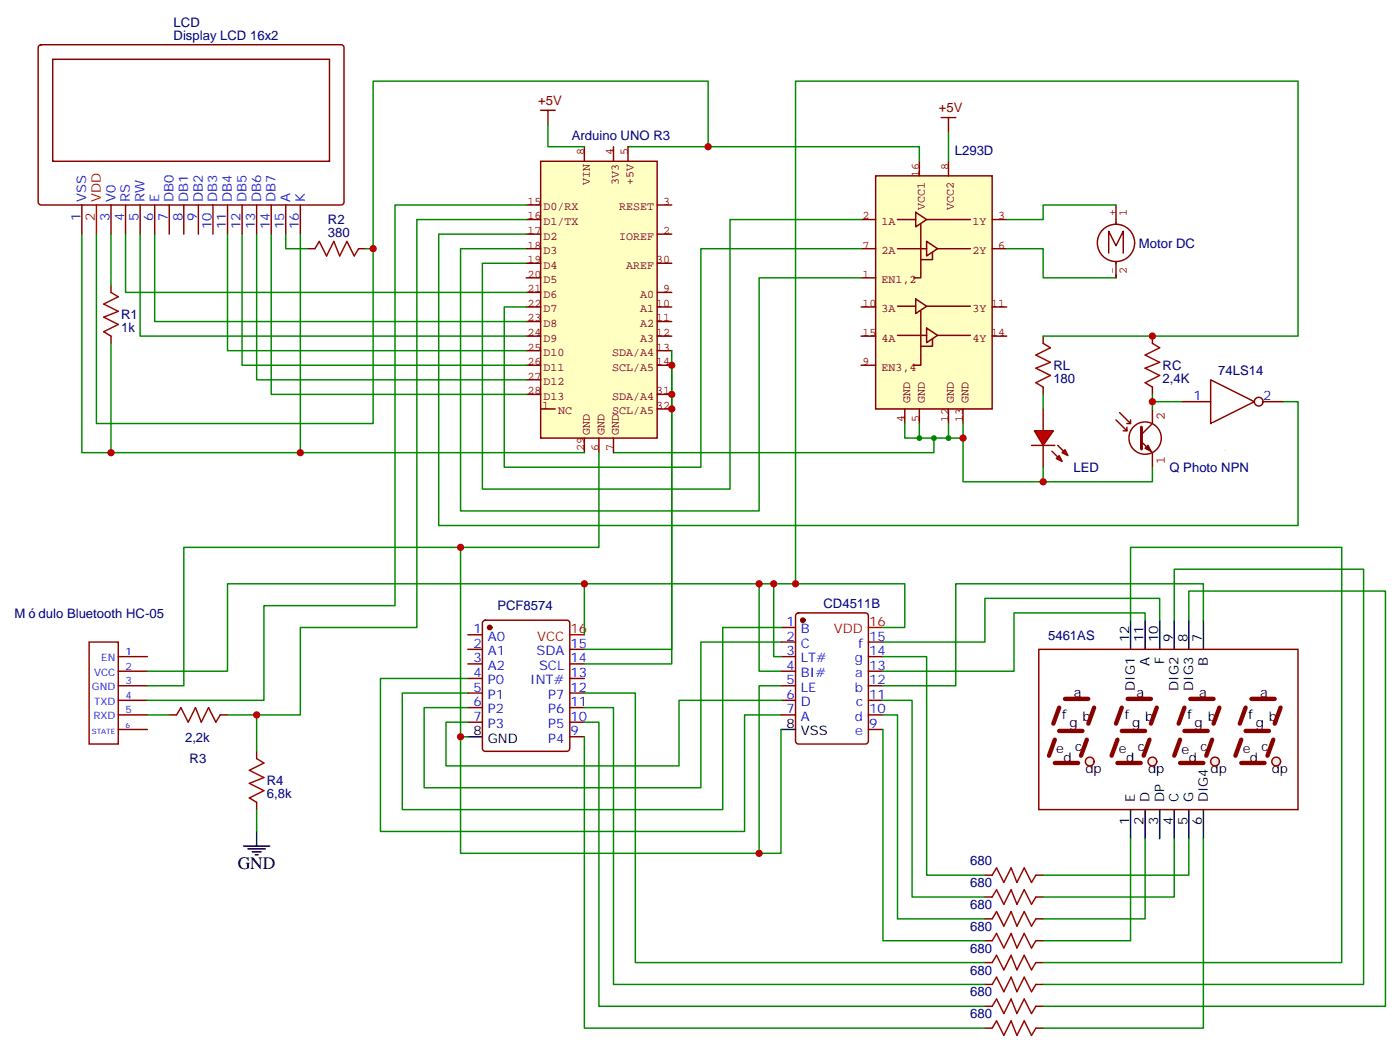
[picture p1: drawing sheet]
<svg xmlns="http://www.w3.org/2000/svg" width="339mm" height="254mm" viewBox="0 0 339 254" stroke-linecap="round" stroke-linejoin="round" font-family="sans-serif">
<g fill="#850000" stroke="#850000" stroke-width=".35">
<circle cx="223" cy="83.9" r=".35"/>
<circle cx="223" cy="62.9" r=".35"/>
</g>
<path d="M212.1 42.6h28.2v56.4h-28.2z" fill="#ffffc2" stroke="#850000" stroke-width=".35"/>
<g fill="none" stroke="#850000" stroke-width=".35">
<path d="M222.7 39.1v3.5M228 28.5h3.5M229.7 28.5v3.5M229.7 39.1v3.5M208.6 53.2h3.5M217.4 53.2h4.4M221.8 51.4l2.6 1.8-2.6 1.7zM223 54.2v13.1h-1.7M224.4 58.5l2.7 1.7-2.7 1.8zM224.4 53.2h10.6M240.3 53.2h3.5M270.3 49.6v4.7"/>
<path d="M208.6 67.3h3.5M208.6 74.3h3.5M208.6 60.2h3.5M217.4 60.2h7M217.4 74.2h4.4M221.8 72.4l2.6 1.8-2.6 1.7zM223 75.2v13.2h-1.7M224.4 79.4l2.7 1.8-2.7 1.8zM224.4 74.2h10.6M225.8 61.1v1.8h-2.8M227.1 60.2h7.9M240.3 74.3h3.5"/>
<path d="M240.3 60.2h3.5M268.5 61.3v-5.3l1.8 3.5 1.8-3.5v5.3M270.3 63.3v4M208.6 81.4h3.5M208.6 88.4h3.5M217.4 81.2h7M219.1 99v3.6M222.7 99v3.6M225.8 82.1v1.8h-2.8M227.1 81.2h7.9M229.7 99v3.6M233.3 99v3.6"/>
<path d="M240.3 81.4h3.5"/>
<circle cx="270.3" cy="58.8" r="4.5"/>
</g>
<g fill="none" stroke="#008500" stroke-width=".35">
<path d="M152.1 35.5h70.6v3.6M229.7 32v7.1M208.6 53.2h-31.8v65.2h-60v-54.7h10.6M270.3 49.6h-17.6v3.6h-8.9M127.4 60.2h-15.9v63.5h72.4v-56.4h24.7M208.6 60.2h-38.8v52.9h-47.7v-38.8h5.3M243.8 60.2h8.9v7.1h17.6M219.1 102.6v3.5h3.6M222.7 102.6v3.5M222.7 106.1h7M226.2 106.1v3.5h-77.6M229.7 102.6v3.5"/>
<path d="M233.3 102.6v3.5h-3.6"/>
</g>
<path d="M131 39.1h28.2v67h-28.2z" fill="#ffffc2" stroke="#850000" stroke-width=".35"/>
<g fill="none" stroke="#850000" stroke-width=".35">
<path d="M131 26.7h3.5M132.7 26.7v3.5M141.5 35.5v3.6M148.6 35.5v3.6M152.1 35.5v3.6M127.4 49.6h3.6M127.4 53.2h3.6M127.4 56.7h3.6M159.2 49.6h3.5M159.2 56.7h3.5M127.4 74.3h3.6M127.4 77.9h3.6"/>
<path d="M127.4 60.2h3.6M127.4 63.7h3.6M127.4 67.3h3.6M127.4 70.8h3.6M159.2 74.3h3.5M159.2 77.9h3.5M159.2 63.7h3.5M159.2 70.8h3.5M127.4 81.4h3.6M127.4 84.9h3.6M127.4 88.4h3.6M127.4 92h3.6"/>
<path d="M127.4 95.5h3.6M131 99h3.5M159.2 99h3.5M159.2 81.4h3.5M159.2 84.9h3.5M159.2 88.4h3.5M159.2 95.5h3.5M271.2 99.9l2.6 2.7v-.9M279.1 99v3.6l-2.6 2.6M141.5 106.1v3.5M145.1 106.1v3.5M148.6 106.1v3.5"/>
<path d="M270.3 101.7l2.6 2.6v-.9M272.1 104.3h.8M272.9 102.6h.9M276.5 107l2.6 2.6v3.5M281.3 106.1a3.9 3.9 0 0 0-5.6-3.6 3.9 3.9 0 0 0-.8 6.6 3.9 3.9 0 0 0 6.3-2.1l.1-.7"/>
</g>
<path d="M132.7 30.2v5.3h8.8" fill="none" stroke="#008500" stroke-width=".35"/>
<g fill="none" stroke="#870000" stroke-width=".35">
<path d="M9.5 11l.4-.2h72.7a.71 .71 0 0 1 .7 .7v37.4a.76 .76 0 0 1-.7 .7h-72.7a.76 .76 0 0 1-.7-.7v-37.4zM12.8 14.4h67v24.7h-67zM19.8 49.6v7.1M26.9 49.6v7.1M30.4 49.6v7.1M33.9 49.6v7.1M37.5 49.6v7.1M41 49.6v7.1M44.5 49.6v7.1M48 49.6v7.1M51.6 49.6v7.1M55.1 49.6v7.1"/>
<path d="M58.6 49.6v7.1M62.2 49.6v7.1M65.7 49.6v7.1M69.2 49.6v7.1M72.7 49.6v7.1M26.9 69v1.8M74.5 60.2h1.8M86.9 60.2h1.7M26.9 81.4v1.7M252.7 81.4v1.7M252.7 93.7v1.8M279.1 81.4v1.7"/>
<path d="M279.1 93.7v1.8"/>
</g>
<path d="M23.4 49.6v7.1" fill="none" stroke="#f00" stroke-width=".35"/>
<g fill="none" stroke="#008700" stroke-width=".35">
<path d="M171.5 35.5v-15.9h-81.1v83h-67v-45.9M19.8 56.7v52.9h121.7M26.9 56.7v12.3M30.4 56.7v14.1h97M33.9 56.7v24.7h93.5M37.5 56.7v21.2h89.9M55.1 56.7v28.2h72.3M58.6 56.7v31.7h68.8M62.2 56.7v35.3h65.2M65.7 56.7v38.8h61.7M69.2 56.7v3.5h5.3M72.7 56.7v52.9"/>
<path d="M88.6 60.2h1.8"/>
</g>
<path d="M26.9 70.8l1.7 1.1-3.5 1.7 3.5 1.8-3.5 1.4 3.5 1.8-3.5 1.7 1.8 1.1M76.3 60.2l1-1.7 1.8 3.5 1.8-3.5 1.4 3.5 1.7-3.5 1.8 3.5 1.1-1.8M252.7 83.1l1.7 1.1-3.5 1.8 3.5 1.7-3.5 1.4 3.5 1.8-3.5 1.8 1.8 1M279.1 83.1l1.8 1.1-3.5 1.8 3.5 1.7-3.5 1.4 3.5 1.8-3.5 1.8 1.7 1" fill="none" stroke="#a10000" stroke-width=".35"/>
<path d="M277.4 108.5l.7-.7 .7 1.5z" fill="#850000" stroke="#850000" stroke-width=".35"/>
<path d="M276.5 103.4v5.3" fill="none" stroke="#850000" stroke-width=".71"/>
<g fill="#f00" stroke="#870000" stroke-width=".35">
<path d="M250.5 104.3h4.6l-2.4 3.5z"/>
<path d="M249.8 107.8h5.7z"/>
</g>
<g fill="#870000" stroke="#870000" stroke-width=".35">
<path d="M256.2 107.8l1.4 1.5z"/>
<path d="M254.8 109.3l1.4 1.4z"/>
</g>
<g fill="#f00" stroke="#870000" stroke-width=".35">
<path d="M257.2 109.6l.8-.7 .7 1.4z"/>
<path d="M255.8 111l.7-.7 .7 1.4z"/>
</g>
<g fill="none" stroke="#870000" stroke-width=".35">
<path d="M252.7 99v5.3M286.2 97.3h7M293.2 92l10.6 5.3-10.6 5.3zM305.9 97.3h5M252.7 107.8v5.3M189.2 151.9h3.5M189.2 155.5h3.5M189.2 159h3.5M192.9 148.6l.5-.2h16.2a.71 .71 0 0 1 .7 .7v30.4a.76 .76 0 0 1-.7 .7h-16.2a.76 .76 0 0 1-.7-.7v-30.4zM210.3 155.5h3.6M210.3 159h3.6M189.2 162.5h3.5"/>
<path d="M189.2 166.1h3.5M189.2 169.6h3.5M189.2 173.1h3.5M210.3 162.5h3.6M210.3 166.1h3.6M210.3 169.6h3.6M210.3 173.1h3.6M210.3 176.6h3.6"/>
<circle cx="304.9" cy="97.3" r="1.06"/>
</g>
<path d="M192.7 33.8v-14.2h121.7v61.8h-61.7M127.4 56.7h-21.1v70.5h208.1v-29.9h-3.5M252.7 95.5v3.5M279.1 95.5v3.5M279.1 97.3h7.1M233.3 106.1v10.6h45.8v-3.6M252.7 113.1v3.6" fill="none" stroke="#008700" stroke-width=".35"/>
<path d="M286.2 104.3h7M210.3 151.9h3.6" fill="none" stroke="#f00" stroke-width=".35"/>
<path d="M303.8 107.8h7.1M189.2 176.6h3.5" fill="none" stroke="#000" stroke-width=".35"/>
<circle cx="194.5" cy="150.2" r=".53" fill="#870000" stroke="#870000" stroke-width=".35"/>
<circle cx="309.1" cy="184.4" r="1.06" fill="#f0f0f0" stroke="#870000" stroke-width=".35"/>
<path d="M300.6 179.1l-1.4 3.9M301.7 177h5.6M301.7 171.3l-1.4 3.9M303.1 169.2h5.7M308.4 179.1l-1.4 3.9M310.2 171.3l-1.4 3.9M300.6 184.7h5.7" fill="none" stroke="#870000" stroke-width="1.1"/>
<circle cx="263.9" cy="184.4" r="1.06" fill="#f0f0f0" stroke="#870000" stroke-width=".35"/>
<path d="M255.5 179.1l-1.4 3.9M256.5 177h5.7M256.5 171.3l-1.4 3.9M258 169.2h5.6M263.2 179.1l-1.4 3.9M265 171.3l-1.4 3.9M255.5 184.7h5.6" fill="none" stroke="#870000" stroke-width="1.1"/>
<circle cx="279.1" cy="184.4" r="1.06" fill="#f0f0f0" stroke="#870000" stroke-width=".35"/>
<path d="M270.7 179.1l-1.5 3.9M271.7 177h5.7M271.7 171.3l-1.4 3.9M273.1 169.2h5.7M278.4 179.1l-1.4 3.9M280.2 171.3l-1.4 3.9M270.7 184.7h5.6" fill="none" stroke="#870000" stroke-width="1.1"/>
<circle cx="294.3" cy="184.4" r="1.06" fill="#f0f0f0" stroke="#870000" stroke-width=".35"/>
<path d="M285.8 179.1l-1.4 3.9M286.9 177h5.6M286.9 171.3l-1.4 3.9M288.3 169.2h5.6M293.6 179.1l-1.4 3.9M295.3 171.3l-1.4 3.9M285.8 184.7h5.7" fill="none" stroke="#870000" stroke-width="1.1"/>
<g fill="none" stroke="#000" stroke-width=".35">
<path d="M273.8 150.2v7M277.4 150.2v7M280.9 150.2v7M284.4 150.2v7M287.9 150.2v7M291.5 150.2v7M113.3 178.4h3.5M273.8 196v7.1M277.4 196v7.1M280.9 196v7.1M284.4 196v7.1M287.9 196v7.1"/>
<path d="M291.5 196v7.1M59 204.9h6.3M60 205.6h4.3M61.1 206.3h2.1M61.8 207h.7M62.2 201.3v3.6"/>
</g>
<g fill="none" stroke="#870000" stroke-width=".35">
<path d="M28.6 159h7.1M113.3 157.2h3.5M113.3 153.7h3.5M117.1 150.4l.4-.2h19.8a.71 .71 0 0 1 .7 .7v30.3a.76 .76 0 0 1-.7 .7h-19.8a.76 .76 0 0 1-.7-.7v-30.3zM138 157.2h3.5M251.6 157.2h62.8v38.8h-62.8zM28.6 162.5h7.1M28.6 166.1h7.1M28.6 169.6h7.1M28.6 173.1h7.1M28.6 176.6h7.1M41 173.1h1.8"/>
<path d="M53.3 173.1h1.8M113.3 160.8h3.5M113.3 164.3h3.5M113.3 167.8h3.5M113.3 171.3h3.5M113.3 174.9h3.5M138 160.8h3.5M138 164.3h3.5M138 167.8h3.5M138 171.3h3.5M138 174.9h3.5M138 178.4h3.5"/>
<path d="M62.2 181.9v1.8M62.2 194.3v1.7M238.5 211.9h1.8M238.5 217.2h1.8M250.9 211.9h1.8M250.9 217.2h1.8M238.5 222.5h1.8M238.5 227.8h1.8M238.5 233.1h1.8M238.5 238.4h1.8M250.9 222.5h1.8M250.9 227.8h1.8"/>
<path d="M250.9 233.1h1.8M250.9 238.4h1.8M238.5 243.7h1.8M238.5 249h1.8M250.9 243.7h1.8M250.9 249h1.8"/>
</g>
<path d="M138 153.7h3.5" fill="none" stroke="#f00" stroke-width=".35"/>
<circle cx="118.6" cy="151.9" r=".53" fill="#870000" stroke="#870000" stroke-width=".35"/>
<g fill="none" stroke="#008700" stroke-width=".35">
<path d="M192.7 33.8v107.6h-51.2v12.3M127.4 49.6h-31.7v97h-31.8v23h-28.2M127.4 53.2h-26.4v98.7h-28.3v21.2h-17.6M26.9 83.1v26.5M162.7 84.9v72.3h-21.2M162.7 88.4v72.4h-21.2M145.1 109.6v22.9h-33.6v45.9h1.8M111.5 132.5h-67v33.6h-8.8M141.5 141.4h-86.4v21.1h-19.4M183.9 141.4v21.1h5.3M187.4 141.4v17.6h1.8M189.2 151.9h-14.2v44.1h-77.6v-28.2h15.9"/>
<path d="M189.2 155.5h-19.4v35.2h-67.1v-19.4h10.6M192.7 141.4h26.4v10.5h-5.2M213.9 159h10.5v52.9h14.1M273.8 150.2v-17.7h51.2v100.6h-72.3M277.4 150.2v-1.8h-31.8v14.1h-31.7M280.9 150.2v-5.3h-42.4v10.6h-24.6M284.4 150.2v-12.4h45.9v100.6h-77.6M287.9 150.2v-7.1h47.7v100.6h-82.9M291.5 150.2v-8.8h-60v24.7h-17.6M35.7 173.1h5.3M62.2 173.1v8.8M113.3 164.3h-21.2v37h88.2v-28.2h8.9"/>
<path d="M141.5 167.8h12.4v65.3h84.6M141.5 171.3h7.1v67.1h89.9M141.5 174.9h3.6v68.8h93.4M141.5 178.4v70.6h97M189.2 169.6h-24.7v15.9h-56.5v-10.6h5.3M189.2 176.6v30h-77.7v-28.2M189.2 166.1h-5.3v40.5M213.9 169.6h7v47.6h17.6M213.9 173.1h3.5v49.4h21.1M213.9 176.6v51.2h24.6M62.2 196v5.3M273.8 203.1v24.7h-21.1"/>
<path d="M277.4 203.1v19.4h-24.7M284.4 203.1v14.1h-31.7M287.9 203.1v8.8h-35.2M291.5 203.1v45.9h-38.8"/>
</g>
<path d="M21.6 155.5h7v24.7h-7z" fill="none" stroke="#900" stroke-width=".35"/>
<path d="M42.8 173.1l1-1.8 1.8 3.6 1.7-3.6 1.5 3.6 1.7-3.6 1.8 3.6 1-1.8M62.2 183.7l1.7 1-3.5 1.8 3.5 1.8-3.5 1.4 3.5 1.8-3.5 1.7 1.8 1.1M240.3 211.9l1.1-1.8 1.7 3.6 1.8-3.6 1.4 3.6 1.8-3.6 1.7 3.6 1.1-1.8M240.3 217.2l1.1-1.8 1.7 3.6 1.8-3.6 1.4 3.6 1.8-3.6 1.7 3.6 1.1-1.8M240.3 222.5l1.1-1.8 1.7 3.6 1.8-3.6 1.4 3.6 1.8-3.6 1.7 3.6 1.1-1.8M240.3 227.8l1.1-1.8 1.7 3.6 1.8-3.6 1.4 3.6 1.8-3.6 1.7 3.6 1.1-1.8M240.3 233.1l1.1-1.8 1.7 3.5 1.8-3.5 1.4 3.5 1.8-3.5 1.7 3.5 1.1-1.7M240.3 238.4l1.1-1.8 1.7 3.5 1.8-3.5 1.4 3.5 1.8-3.5 1.7 3.5 1.1-1.7M240.3 243.7l1.1-1.8 1.7 3.5 1.8-3.5 1.4 3.5 1.8-3.5 1.7 3.5 1.1-1.7M240.3 249l1.1-1.8 1.7 3.5 1.8-3.5 1.4 3.5 1.8-3.5 1.7 3.5 1.1-1.7" fill="none" stroke="#a10000" stroke-width=".35"/>
<g fill="#008500">
<circle cx="222.7" cy="106.1" r=".71"/>
<circle cx="229.7" cy="106.1" r=".71"/>
<circle cx="226.2" cy="106.1" r=".71"/>
</g>
<g fill="#c00">
<circle cx="279.1" cy="81.4" r=".88"/>
<circle cx="233.3" cy="106.1" r=".88"/>
<circle cx="252.7" cy="116.7" r=".88"/>
<circle cx="279.1" cy="97.3" r=".88"/>
<circle cx="111.5" cy="178.4" r=".88"/>
<circle cx="192.7" cy="141.4" r=".88"/>
<circle cx="187.4" cy="141.4" r=".88"/>
<circle cx="183.9" cy="141.4" r=".88"/>
<circle cx="183.9" cy="206.6" r=".88"/>
<circle cx="141.5" cy="141.4" r=".88"/>
<circle cx="111.5" cy="132.5" r=".88"/>
<circle cx="90.4" cy="60.2" r=".88"/>
<circle cx="62.2" cy="173.1" r=".88"/>
<circle cx="162.7" cy="88.4" r=".88"/>
<circle cx="162.7" cy="95.5" r=".88"/>
<circle cx="162.7" cy="99" r=".88"/>
<circle cx="171.5" cy="35.5" r=".88"/>
<circle cx="26.9" cy="109.6" r=".88"/>
<circle cx="72.7" cy="109.6" r=".88"/>
</g>
<g fill="#fff">
<path d="M303.5 104.4h8.8v6.3h-8.8z"/>
<path d="M293.5 102.6h10.6v6.4h-10.6z"/>
<path d="M285.8 103.7h8.8v1.8h-8.8z"/>
<path d="M287 100.6h4.2v5.6h-4.2z"/>
</g>
<text font-size="4.2" x="57.6" y="210.5">GND</text>
<g font-size="3.2" fill="#000080">
<text x="42.1" y="9.8">Display LCD 16x2</text>
<text x="42.1" y="6.6">LCD</text>
<text x="138.5" y="33.8">Arduino UNO R3</text>
<text x="231.3" y="37.5">L293D</text>
<text x="79.4" y="57.4">380</text>
<text x="79.4" y="54.2">R2</text>
<text x="275.9" y="60">Motor DC</text>
<text x="29.4" y="77.3">R1</text>
<text x="29.4" y="80.4">1k</text>
<text x="255.1" y="89.6">RL</text>
<text x="281.6" y="89.6">RC</text>
<text x="255.1" y="92.8">180</text>
<text x="281.6" y="92.8">2,4K</text>
<text x="295" y="90.9">74LS14</text>
<text x="260" y="114.3">LED</text>
<text x="283.3" y="114.3">Q Photo NPN</text>
<text x="3.5" y="149.6">M</text>
<text x="9.4" y="149.6">dulo Bluetooth HC-05</text>
<text x="120.5" y="147.8">PCF8574</text>
<text x="199.5" y="147.2">CD4511B</text>
<text x="253.9" y="154.9">5461AS</text>
<text x="44.8" y="179.6">2,2k</text>
<text x="45.9" y="184.9">R3</text>
<text x="64.6" y="190.2">R4</text>
<text x="64.6" y="193.3">6,8k</text>
<text x="235" y="209.5">680</text>
<text x="235" y="214.8">680</text>
<text x="235" y="220.1">680</text>
<text x="235" y="225.4">680</text>
<text x="235" y="230.7">680</text>
<text x="235" y="236">680</text>
<text x="235" y="241.3">680</text>
<text x="235" y="246.6">680</text>
</g>
<g font-size="3.2" fill="#840000">
<text x="130.4" y="25.5">+5V</text>
<text x="227.4" y="27.2">+5V</text>
<text x="282.1" y="101.7" transform="rotate(-90 282.1 101.7)">2</text>
<text x="282.1" y="112.3" transform="rotate(-90 282.1 112.3)">1</text>
</g>
<g font-size="3.2" fill="#00f">
<text x="19.5" y="53.4" transform="rotate(-90 19.5 53.4)">1</text>
<text x="20.9" y="48.9" transform="rotate(-90 20.9 48.9)">VSS</text>
<text x="26.5" y="53.4" transform="rotate(-90 26.5 53.4)">3</text>
<text x="27.9" y="48.9" transform="rotate(-90 27.9 48.9)">V0</text>
<text x="30.1" y="53.4" transform="rotate(-90 30.1 53.4)">4</text>
<text x="31.5" y="48.9" transform="rotate(-90 31.5 48.9)">RS</text>
<text x="33.6" y="53.4" transform="rotate(-90 33.6 53.4)">5</text>
<text x="35" y="48.9" transform="rotate(-90 35 48.9)">RW</text>
<text x="37.1" y="53.4" transform="rotate(-90 37.1 53.4)">6</text>
<text x="38.5" y="48.9" transform="rotate(-90 38.5 48.9)">E</text>
<text x="40.6" y="53.4" transform="rotate(-90 40.6 53.4)">7</text>
<text x="42.1" y="48.9" transform="rotate(-90 42.1 48.9)">DB0</text>
<text x="44.2" y="53.4" transform="rotate(-90 44.2 53.4)">8</text>
<text x="45.6" y="48.9" transform="rotate(-90 45.6 48.9)">DB1</text>
<text x="47.7" y="53.4" transform="rotate(-90 47.7 53.4)">9</text>
<text x="49.1" y="48.9" transform="rotate(-90 49.1 48.9)">DB2</text>
<text x="52.6" y="48.9" transform="rotate(-90 52.6 48.9)">DB3</text>
<text x="56.2" y="48.9" transform="rotate(-90 56.2 48.9)">DB4</text>
<text x="59.7" y="48.9" transform="rotate(-90 59.7 48.9)">DB5</text>
<text x="63.2" y="48.9" transform="rotate(-90 63.2 48.9)">DB6</text>
<text x="66.7" y="48.9" transform="rotate(-90 66.7 48.9)">DB7</text>
<text x="70.3" y="48.9" transform="rotate(-90 70.3 48.9)">A</text>
<text x="73.8" y="48.9" transform="rotate(-90 73.8 48.9)">K</text>
<text x="51.2" y="55.4" transform="rotate(-90 51.2 55.4)">10</text>
<text x="54.8" y="55.4" transform="rotate(-90 54.8 55.4)">11</text>
<text x="58.3" y="55.4" transform="rotate(-90 58.3 55.4)">12</text>
<text x="61.8" y="55.4" transform="rotate(-90 61.8 55.4)">13</text>
<text x="65.3" y="55.4" transform="rotate(-90 65.3 55.4)">14</text>
<text x="68.9" y="55.4" transform="rotate(-90 68.9 55.4)">15</text>
<text x="72.4" y="55.4" transform="rotate(-90 72.4 55.4)">16</text>
<text x="289.1" y="96.9">1</text>
<text x="305.9" y="96.9">2</text>
<text x="114.6" y="153.4">1</text>
<text x="118.1" y="155.1">A0</text>
<text x="190.5" y="151.6">1</text>
<text x="190.5" y="155.1">2</text>
<text x="194" y="153.4">B</text>
<text x="210.5" y="155.1">15</text>
<text x="114.6" y="160.4">3</text>
<text x="114.6" y="156.9">2</text>
<text x="118.1" y="158.6">A1</text>
<text x="129.9" y="158.6">SDA</text>
<text x="138.2" y="156.9">15</text>
<text x="138.2" y="160.4">14</text>
<text x="190.5" y="158.6">3</text>
<text x="194" y="156.9">C</text>
<text x="194" y="160.4">LT#</text>
<text x="207" y="160.4">g</text>
<text x="207.9" y="156.9">f</text>
<text x="210.5" y="158.6">14</text>
<text x="114.6" y="167.5">5</text>
<text x="114.6" y="163.9">4</text>
<text x="118.1" y="165.7">P0</text>
<text x="118.1" y="162.2">A2</text>
<text x="128.4" y="165.7">INT#</text>
<text x="130.6" y="162.2">SCL</text>
<text x="138.2" y="163.9">13</text>
<text x="138.2" y="167.5">12</text>
<text x="190.5" y="162.2">4</text>
<text x="190.5" y="165.7">5</text>
<text x="194" y="163.9">BI#</text>
<text x="194" y="167.5">LE</text>
<text x="207" y="167.5">b</text>
<text x="207.1" y="163.9">a</text>
<text x="210.5" y="165.7">12</text>
<text x="210.5" y="162.2">13</text>
<text x="114.6" y="171">6</text>
<text x="118.1" y="172.8">P2</text>
<text x="118.1" y="169.2">P1</text>
<text x="132.8" y="169.2">P7</text>
<text x="132.8" y="172.8">P6</text>
<text x="138.2" y="171">11</text>
<text x="190.5" y="169.2">6</text>
<text x="190.5" y="172.8">7</text>
<text x="194" y="171">D</text>
<text x="207.4" y="171">c</text>
<text x="210.5" y="172.8">10</text>
<text x="210.5" y="169.2">11</text>
<text x="114.6" y="174.5">7</text>
<text x="118.1" y="176.3">P3</text>
<text x="132.8" y="176.3">P5</text>
<text x="132.8" y="179.8">P4</text>
<text x="138.2" y="174.5">10</text>
<text x="138.2" y="178">9</text>
<text x="194" y="174.5">A</text>
<text x="207" y="174.5">d</text>
<text x="207.1" y="178">e</text>
<text x="210.5" y="176.3">9</text>
</g>
<g font-size="3.2" fill="#f00">
<text x="23" y="53.4" transform="rotate(-90 23 53.4)">2</text>
<text x="24.4" y="48.9" transform="rotate(-90 24.4 48.9)">VDD</text>
<text x="130.1" y="155.1">VCC</text>
<text x="138.2" y="153.4">16</text>
<text x="202" y="153.4">VDD</text>
<text x="210.5" y="151.6">16</text>
</g>
<g font-size="3.2">
<text x="273.5" y="155.5" transform="rotate(-90 273.5 155.5)">12</text>
<text x="277" y="155.5" transform="rotate(-90 277 155.5)">11</text>
<text x="280.5" y="155.5" transform="rotate(-90 280.5 155.5)">10</text>
<text x="284.1" y="155.5" transform="rotate(-90 284.1 155.5)">9</text>
<text x="287.6" y="155.5" transform="rotate(-90 287.6 155.5)">8</text>
<text x="291.1" y="155.5" transform="rotate(-90 291.1 155.5)">7</text>
<text x="278.4" y="161.2" transform="rotate(-90 278.4 161.2)">A</text>
<text x="281.9" y="160.8" transform="rotate(-90 281.9 160.8)">F</text>
<text x="292.5" y="161.2" transform="rotate(-90 292.5 161.2)">B</text>
<text x="274.9" y="167.3" transform="rotate(-90 274.9 167.3)">DIG1</text>
<text x="285.5" y="167.3" transform="rotate(-90 285.5 167.3)">DIG2</text>
<text x="289" y="167.3" transform="rotate(-90 289 167.3)">DIG3</text>
<text x="260.1" y="168.9">a</text>
<text x="275.2" y="168.9">a</text>
<text x="290.4" y="168.9">a</text>
<text x="305.2" y="168.9">a</text>
<text x="114.6" y="178">8</text>
<text x="118.1" y="179.8">GND</text>
<text x="190.5" y="176.3">8</text>
<text x="194" y="178">VSS</text>
<text x="257.2" y="174.2">f</text>
<text x="259" y="175.9">g</text>
<text x="262.2" y="174.5">b</text>
<text x="272.4" y="174.2">f</text>
<text x="274.2" y="175.9">g</text>
<text x="277.4" y="174.5">b</text>
<text x="287.6" y="174.2">f</text>
<text x="289.3" y="175.9">g</text>
<text x="292.5" y="174.5">b</text>
<text x="302.4" y="174.2">f</text>
<text x="304.2" y="175.9">g</text>
<text x="307.3" y="174.5">b</text>
<text x="255.8" y="182.3">e</text>
<text x="257.6" y="184.4">d</text>
<text x="260.4" y="181.9">c</text>
<text x="271" y="182.3">e</text>
<text x="272.8" y="184.4">d</text>
<text x="275.6" y="181.9">c</text>
<text x="286.2" y="182.6">e</text>
<text x="287.9" y="184.4">d</text>
<text x="290.8" y="181.9">c</text>
<text x="301" y="182.3">e</text>
<text x="302.8" y="184.4">d</text>
<text x="305.6" y="181.9">c</text>
<text x="262.9" y="187.2">dp</text>
<text x="278.1" y="187.2">dp</text>
<text x="293.2" y="187.2">dp</text>
<text x="308" y="187.2">dp</text>
<text x="274.9" y="194.3" transform="rotate(-90 274.9 194.3)">E</text>
<text x="278.4" y="194.3" transform="rotate(-90 278.4 194.3)">D</text>
<text x="281.9" y="194.3" transform="rotate(-90 281.9 194.3)">DP</text>
<text x="285.5" y="194.3" transform="rotate(-90 285.5 194.3)">C</text>
<text x="289" y="194.3" transform="rotate(-90 289 194.3)">G</text>
<text x="292.5" y="194.3" transform="rotate(-90 292.5 194.3)">DIG4</text>
<text x="273.5" y="199.8" transform="rotate(-90 273.5 199.8)">1</text>
<text x="277" y="199.8" transform="rotate(-90 277 199.8)">2</text>
<text x="280.5" y="199.8" transform="rotate(-90 280.5 199.8)">3</text>
<text x="284.1" y="199.8" transform="rotate(-90 284.1 199.8)">4</text>
<text x="287.6" y="199.8" transform="rotate(-90 287.6 199.8)">5</text>
<text x="291.1" y="199.8" transform="rotate(-90 291.1 199.8)">6</text>
</g>
<g font-size="2.8" fill="#840000">
<text x="141.5" y="37.6" transform="rotate(-90 141.5 37.6)">8</text>
<text x="148.6" y="37.6" transform="rotate(-90 148.6 37.6)">4</text>
<text x="152.1" y="37.6" transform="rotate(-90 152.1 37.6)">5</text>
<text x="229.7" y="41.1" transform="rotate(-90 229.7 41.1)">8</text>
<text x="142.9" y="44.8" transform="rotate(-90 142.9 44.8)">VIN</text>
<text x="149.9" y="44.8" transform="rotate(-90 149.9 44.8)">3V3</text>
<text x="153.4" y="44.8" transform="rotate(-90 153.4 44.8)">+5V</text>
<text x="222.6" y="42.8" transform="rotate(-90 222.6 42.8)">16</text>
<text x="127.8" y="49.6">15</text>
<text x="127.8" y="53.1">16</text>
<text x="131.7" y="51">D0/RX</text>
<text x="150" y="51">RESET</text>
<text x="160.7" y="49.6">3</text>
<text x="208.9" y="53.1">2</text>
<text x="224" y="50.8" transform="rotate(-90 224 50.8)">VCC1</text>
<text x="231.1" y="50.8" transform="rotate(-90 231.1 50.8)">VCC2</text>
<text x="241.8" y="53.1">3</text>
<text x="270.2" y="52.2" transform="rotate(-90 270.2 52.2)">+</text>
<text x="272.9" y="52.2" transform="rotate(-90 272.9 52.2)">1</text>
<text x="127.8" y="56.7">17</text>
<text x="131.7" y="54.5">D1/TX</text>
<text x="131.7" y="58">D2</text>
<text x="150" y="58">IOREF</text>
<text x="160.7" y="56.7">2</text>
<text x="213.5" y="54.5">1A</text>
<text x="235.5" y="54.5">1Y</text>
<text x="127.8" y="60.2">18</text>
<text x="127.8" y="63.7">19</text>
<text x="131.7" y="61.5">D3</text>
<text x="131.7" y="65.1">D4</text>
<text x="151.7" y="65.1">AREF</text>
<text x="159" y="63.7">30</text>
<text x="208.9" y="60.2">7</text>
<text x="213.5" y="61.5">2A</text>
<text x="235.5" y="61.5">2Y</text>
<text x="241.8" y="60.2">6</text>
<text x="127.8" y="67.2">20</text>
<text x="127.8" y="70.8">21</text>
<text x="131.7" y="68.6">D5</text>
<text x="160.7" y="70.8">9</text>
<text x="208.9" y="67.2">1</text>
<text x="213.5" y="68.6">EN1,2</text>
<text x="270.2" y="66.4" transform="rotate(-90 270.2 66.4)">-</text>
<text x="272.9" y="66.4" transform="rotate(-90 272.9 66.4)">2</text>
<text x="127.8" y="74.3">22</text>
<text x="127.8" y="77.8">23</text>
<text x="131.7" y="72.1">D6</text>
<text x="131.7" y="75.7">D7</text>
<text x="155.1" y="75.7">A1</text>
<text x="155.1" y="72.1">A0</text>
<text x="159" y="74.3">10</text>
<text x="159" y="77.8">11</text>
<text x="208.9" y="74.3">10</text>
<text x="213.5" y="75.7">3A</text>
<text x="235.5" y="75.7">3Y</text>
<text x="240.1" y="74.3">11</text>
<text x="127.8" y="81.4">24</text>
<text x="131.7" y="79.2">D8</text>
<text x="131.7" y="82.7">D9</text>
<text x="155.1" y="79.2">A2</text>
<text x="155.1" y="82.7">A3</text>
<text x="159" y="81.4">12</text>
<text x="208.9" y="81.4">15</text>
<text x="213.5" y="82.7">4A</text>
<text x="235.5" y="82.7">4Y</text>
<text x="240.1" y="81.4">14</text>
<text x="127.8" y="84.9">25</text>
<text x="127.8" y="88.4">26</text>
<text x="131.7" y="86.2">D10</text>
<text x="131.7" y="89.8">D11</text>
<text x="148.3" y="86.2">SDA/A4</text>
<text x="148.3" y="89.8">SCL/A5</text>
<text x="159" y="84.9">13</text>
<text x="159" y="88.4">14</text>
<text x="208.9" y="88.4">9</text>
<text x="213.5" y="89.8">EN3,4</text>
<text x="127.8" y="91.9">27</text>
<text x="127.8" y="95.5">28</text>
<text x="131.7" y="93.3">D12</text>
<text x="159" y="95.5">31</text>
<text x="131.3" y="99">1</text>
<text x="131.7" y="96.8">D13</text>
<text x="135.2" y="100.3">NC</text>
<text x="148.3" y="96.8">SDA/A4</text>
<text x="148.3" y="100.3">SCL/A5</text>
<text x="159" y="99">32</text>
<text x="220.5" y="97.6" transform="rotate(-90 220.5 97.6)">GND</text>
<text x="224" y="97.6" transform="rotate(-90 224 97.6)">GND</text>
<text x="231.1" y="97.6" transform="rotate(-90 231.1 97.6)">GND</text>
<text x="234.6" y="97.6" transform="rotate(-90 234.6 97.6)">GND</text>
<text x="142.9" y="105.4" transform="rotate(-90 142.9 105.4)">GND</text>
<text x="146.4" y="105.4" transform="rotate(-90 146.4 105.4)">GND</text>
<text x="149.9" y="105.4" transform="rotate(-90 149.9 105.4)">GND</text>
<text x="219.1" y="102.2" transform="rotate(-90 219.1 102.2)">4</text>
<text x="222.6" y="102.2" transform="rotate(-90 222.6 102.2)">5</text>
<text x="229.7" y="102.2" transform="rotate(-90 229.7 102.2)">12</text>
<text x="233.2" y="102.2" transform="rotate(-90 233.2 102.2)">13</text>
<text x="141.5" y="109.3" transform="rotate(-90 141.5 109.3)">29</text>
<text x="145" y="109.3" transform="rotate(-90 145 109.3)">6</text>
<text x="148.6" y="109.3" transform="rotate(-90 148.6 109.3)">7</text>
</g>
<g font-size="2.5" fill="#00f">
<text x="24.5" y="160.1">EN</text>
<text x="30.4" y="158.6">1</text>
<text x="22.3" y="167.1">GND</text>
<text x="22.8" y="163.6">VCC</text>
<text x="30.4" y="162.2">2</text>
<text x="30.4" y="165.7">3</text>
<text x="22.8" y="170.6">TXD</text>
<text x="30.4" y="169.2">4</text>
<text x="30.4" y="172.8">5</text>
<text x="22.6" y="174.2">RXD</text>
</g>
<g font-size="1.8" fill="#00f">
<text x="22.2" y="177.7">STATE</text>
<text x="30.4" y="176.3">6</text>
</g>
</svg>
